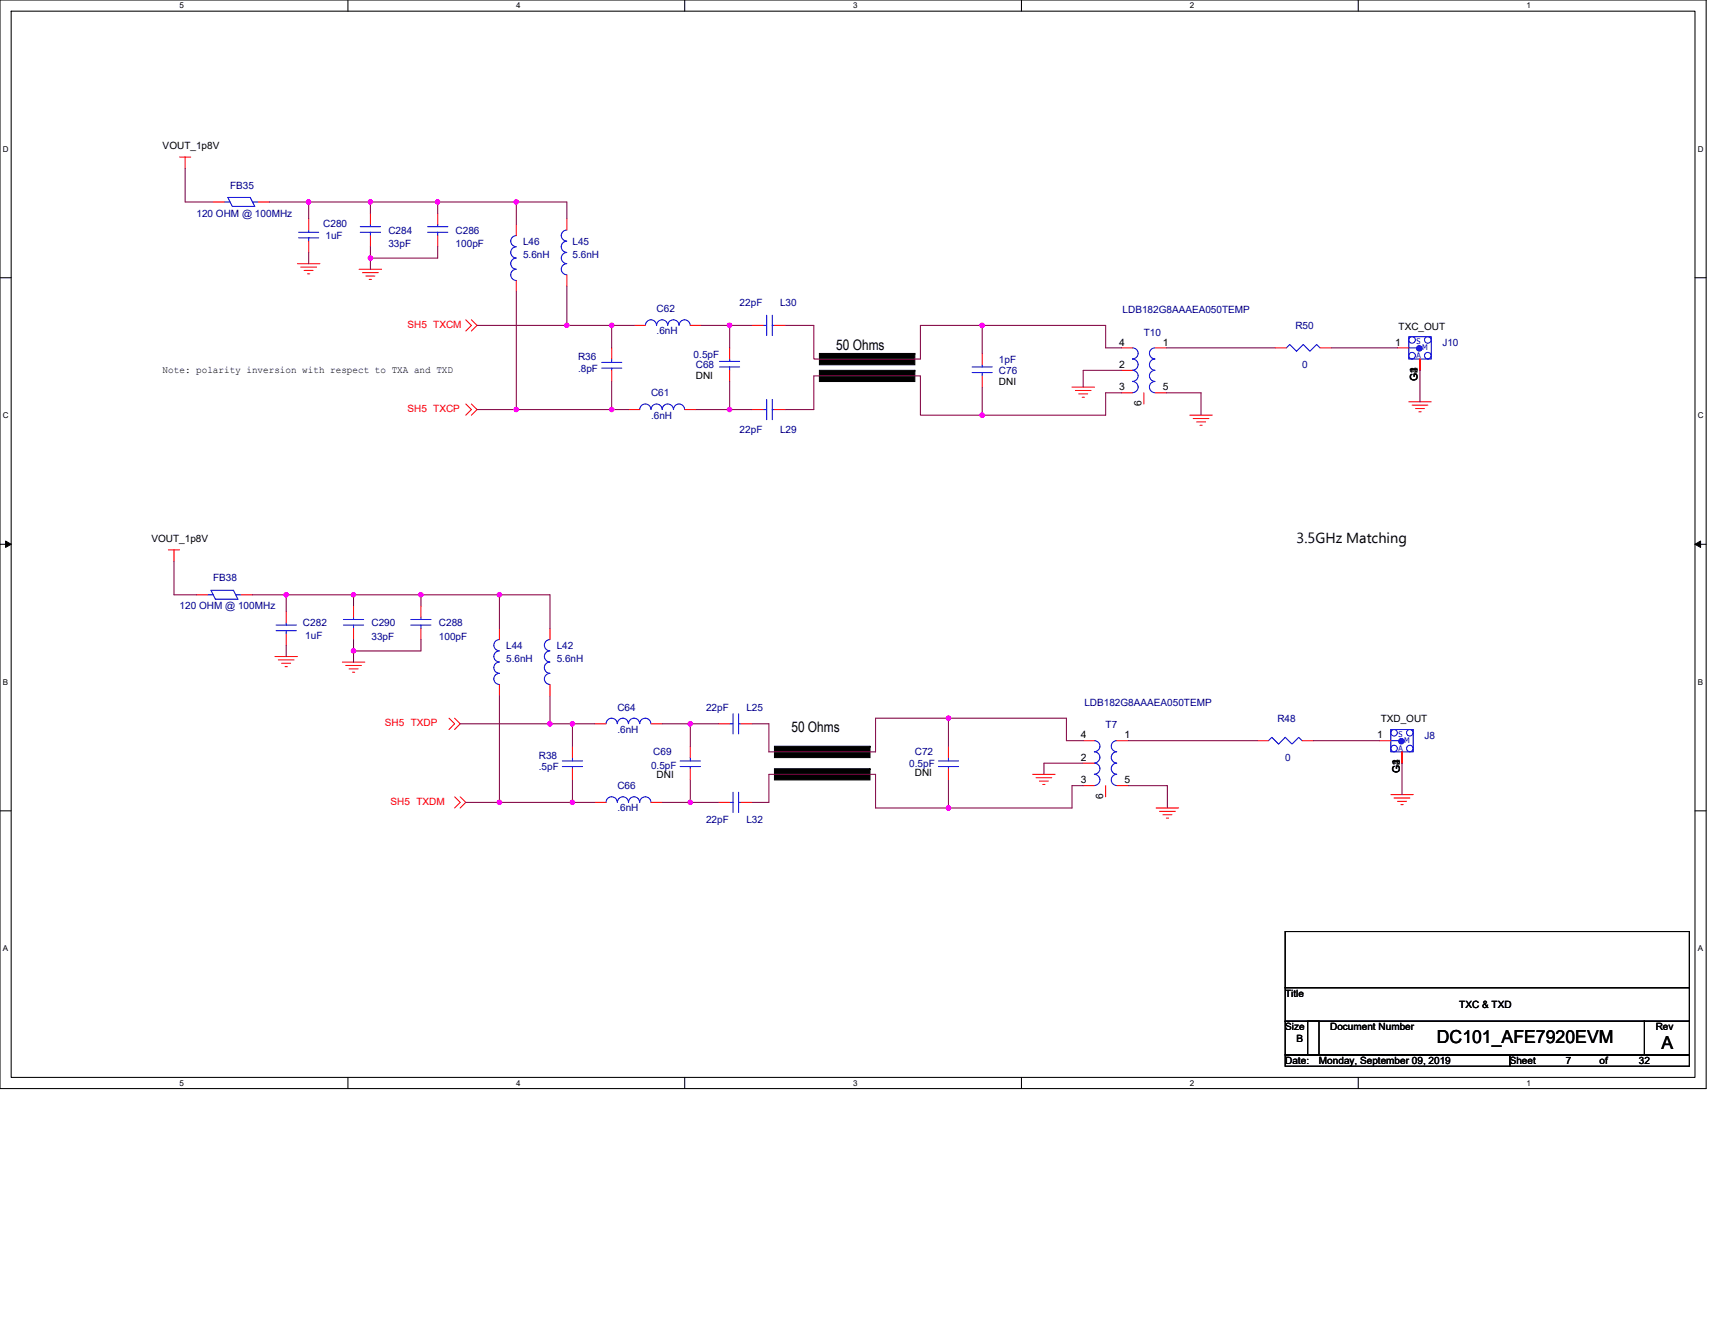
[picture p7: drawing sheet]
<svg xmlns="http://www.w3.org/2000/svg" width="279mm" height="216mm" viewBox="0 0 279 216" stroke-linecap="round" stroke-linejoin="round" font-family="sans-serif">
<path d="M0 0h278v177.4h-278zM1.8 1.8h274.3v173.8h-274.3z" fill="none" stroke="#000" stroke-width=".17"/>
<g fill="#fff">
<path d="M29.3 .2h.7v1.5h-.7z"/>
<path d="M29.3 175.7h.7v1.5h-.7z"/>
</g>
<path d="M56.7 0v1.8M56.7 175.6v1.8" fill="none" stroke="#000" stroke-width=".17"/>
<g fill="#fff">
<path d="M84.1 .2h.7v1.5h-.7z"/>
<path d="M84.1 175.7h.7v1.5h-.7z"/>
</g>
<path d="M111.5 0v1.8M111.5 175.6v1.8" fill="none" stroke="#000" stroke-width=".17"/>
<g fill="#fff">
<path d="M139 .2h.7v1.5h-.7z"/>
<path d="M139 175.7h.7v1.5h-.7z"/>
</g>
<path d="M166.4 0v1.8M166.4 175.6v1.8" fill="none" stroke="#000" stroke-width=".17"/>
<g fill="#fff">
<path d="M193.8 .2h.8v1.5h-.8z"/>
<path d="M193.8 175.7h.8v1.5h-.8z"/>
</g>
<path d="M221.3 0v1.8M221.3 175.6v1.8" fill="none" stroke="#000" stroke-width=".17"/>
<g fill="#fff">
<path d="M248.7 .2h.7v1.5h-.7z"/>
<path d="M248.7 175.7h.7v1.5h-.7z"/>
<path d="M.5 23.5h.9v1.5h-.9z"/>
<path d="M276.6 23.5h1v1.5h-1z"/>
<path d="M.5 67h.9v1.4h-.9z"/>
<path d="M276.6 67h1v1.4h-1z"/>
</g>
<path d="M0 45.3h1.8M276.1 45.3h1.9" fill="none" stroke="#000" stroke-width=".17"/>
<g fill="#fff">
<path d="M.5 110.4h.8v1.5h-.8z"/>
<path d="M276.6 110.4h.9v1.5h-.9z"/>
</g>
<path d="M0 88.7h1.8M276.1 88.7h1.9" fill="none" stroke="#000" stroke-width=".17"/>
<path d="M.9 88.2l.9 .5-.9 .5zM276.1 88.7l1-.5v1z" fill="#000" stroke="#000" stroke-width=".16"/>
<g fill="#fff">
<path d="M.5 153.8h.8v1.5h-.8z"/>
<path d="M276.6 153.8h.9v1.5h-.9z"/>
</g>
<path d="M0 132.1h1.8M276.1 132.1h1.9M209.4 151.8h65.8v9.1h-65.8zM209.4 160.9h65.8v5.5h-65.8zM209.4 166.4h5.5v5.5h-5.5zM209.4 171.9h36.6v1.8h-36.6zM213 166.4h54.9v5.5h-54.9zM246 171.9h29.2v1.8h-29.2zM267.9 166.4h7.3v5.5h-7.3z" fill="none" stroke="#000" stroke-width=".17"/>
<g fill="#000" stroke="#000" stroke-width=".17">
<path d="M133.5 57.6v1.8h15.5v-1.8z" fill-rule="evenodd"/>
<path d="M133.5 60.3v1.9h15.5v-1.9z" fill-rule="evenodd"/>
<path d="M126.2 125.3v1.8h15.5v-1.8z" fill-rule="evenodd"/>
<path d="M126.2 121.6v1.8h15.5v-1.8z" fill-rule="evenodd"/>
</g>
<g fill="none" stroke="#f00" stroke-width=".17">
<path d="M29.3 25.6h1.8M30.2 25.6v1.8M34.7 32.9h1.9M42.1 32.9h1.8M50.3 35.6v1.9M50.3 39.3v1.8M60.3 34.7v1.9M60.3 38.4v1.8M71.3 34.7v1.9M71.3 38.4v1.8M84.1 36.6v1.8M92.4 35.6v1.9"/>
<path d="M48.5 43h3.6M49 43.5h2.6M49.6 44.1h1.4M50.1 44.6h.4M58.5 43.9h3.7M59.1 44.4h2.5M59.6 45h1.5M60.2 45.5h.3M75.9 52.1l.9 .9-.9 .9M76.8 52.1l.9 .9-.9 .9M84.1 45.7v1.8M92.4 44.8v1.8"/>
<path d="M99.7 56.7v1.8M103.3 53h1.9M112.5 53h1.8M118.9 56.7v1.8M122.5 53h1.9M126.2 53h1.8M160 57.6v1.8M182.7 56.7h1.8M188.2 56.7h1.8M207.8 56.7h1.8M215.1 56.7h1.8M227.7 56.7h1.8"/>
<path d="M231.3 58.5v1.8M75.9 65.8l.9 .9-.9 .9M76.8 65.8l.9 .9-.9 .9M99.7 60.3v1.9M102.4 66.7h1.8M111.5 66.7h1.9M118.9 60.3v1.9M122.5 66.7h1.9M126.2 66.7h1.8M160 61.3v1.8M174.6 63.1h3.7M175.2 63.6h2.6"/>
<path d="M175.7 64.2h1.5M176.3 64.7h.4M182.7 64h1.8M182.7 60.3h1.8M186.4 64v1.8M188.2 64h1.8M193.8 67.6h3.7M194.4 68.2h2.6M194.9 68.7h1.5M195.5 69.3h.4M229.5 65.5h3.7M230.1 66h2.5"/>
<path d="M230.6 66.6h1.5M231.2 67.1h.3M27.4 89.6h1.9M28.3 89.6v1.8M32 96.9h1.8M39.3 96.9h1.8M46.6 99.7v1.8M57.6 98.7v1.9M68.6 98.7v1.9M44.8 107h3.7M45.3 107.5h2.6M45.9 108.1h1.4"/>
<path d="M46.4 108.6h.4M46.6 103.3v1.9M55.8 107.9h3.6M56.3 108.4h2.6M56.9 109h1.4M57.4 109.5h.4M57.6 102.4v1.8M68.6 102.4v1.8M73.2 117l.9 .9-.9 1M74.1 117l.9 .9-.9 1M81.4 111.5v1.9M81.4 102.4v1.8"/>
<path d="M89.6 111.5v1.9M89.6 102.4v1.8M96.9 117.9h1.8M106.1 117.9h1.8M117 117.9h1.9M120.7 117.9h1.8M74.1 129.8l.9 .9-.9 1M75 129.8l.9 .9-.9 1M93.3 125.3v1.8M93.3 121.6v1.8M96.9 130.7h1.8M106.1 130.7h1.8"/>
<path d="M112.5 125.3v1.8M112.5 121.6v1.8M117 130.7h1.9M120.7 130.7h1.8M154.5 125.3v1.8M154.5 121.6v1.8M168.2 126.2h3.7M168.8 126.7h2.5M169.3 127.3h1.5M169.9 127.8h.3M176.5 120.7h1.8M176.5 128h1.8"/>
<path d="M176.5 124.4h1.8M180.1 128v1.8M181.9 120.7h1.9M181.9 128h1.9M188.4 131.7h3.6M188.9 132.2h2.6M189.5 132.8h1.4M190 133.3h.4M204.8 120.7h1.9M212.1 120.7h1.9M224.7 120.7h1.9M226.6 129.5h3.6"/>
<path d="M227.1 130h2.6M227.7 130.6h1.5M228.2 131.1h.4M228.4 122.5v1.9"/>
</g>
<g fill="none" stroke="#00f" stroke-width=".17">
<path d="M36.6 32.9h.9M37.1 32.2h3.7l.7 1.4h-3.7zM41.1 32.9h1M48.6 38.8h3.3M48.6 37.8h3.3M50.3 37.5v.3M50.3 38.8v.5M58.7 37.8h3.3M58.7 36.9h3.3M60.3 36.6v.3M60.3 37.8v.6M69.7 37.8h3.3"/>
<path d="M69.7 36.9h3.3M71.3 36.6v.3M71.3 37.8v.6M84.1 38.4a.91 .91 0 0 0-.9 .9 .91 .91 0 0 0 .9 .9 .91 .91 0 0 0-.9 .9 .91 .91 0 0 0 .9 .9M92.3 37.5a.91 .91 0 0 0-.9 .9 .91 .91 0 0 0 .9 .9 .92 .92 0 0 0-.9 .9 .92 .92 0 0 0 .9 .9 .9 .9 0 0 0-.9 .9 .9 .9 0 0 0 .9 .9M84.1 42.1a.91 .91 0 0 0-.9 .9 .91 .91 0 0 0 .9 .9 .91 .91 0 0 0-.9 .9 .91 .91 0 0 0 .9 .9M92.3 43a.9 .9 0 0 0-.9 .9 .9 .9 0 0 0 .9 .9M98 59.1h3.3M98 60h3.3M99.7 60v.3M99.7 58.5v.6M105.2 53a.9 .9 0 0 1 .9-.9 .9 .9 0 0 1 .9 .9"/>
<path d="M107 53a.9 .9 0 0 1 .9-.9 .9 .9 0 0 1 .9 .9 .92 .92 0 0 1 .9-.9 .92 .92 0 0 1 .9 .9 .91 .91 0 0 1 .9-.9 .91 .91 0 0 1 .9 .9M117.2 59.8h3.3M117.2 58.9h3.3M118.9 58.5v.4M118.9 59.8v.5M124.4 53h.5M124.9 51.4v3.3M125.8 51.4v3.3M125.8 53h.4M158.4 59.8h3.2M160 59.4v.4M184.5 56.7a.9 .9 0 0 1 .9 .9 .9 .9 0 0 1-.9 .9 .92 .92 0 0 1 .9 .9 .92 .92 0 0 1-.9 .9"/>
<path d="M188.2 56.7a.9 .9 0 0 0-.9 .9 .9 .9 0 0 0 .9 .9 .92 .92 0 0 0-.9 .9 .92 .92 0 0 0 .9 .9M209.6 56.7l.5-.6 1.1 1.1 1.1-1.1 1.1 1.1 1.1-1.1 .6 .6M229.5 56.7h1.3M229.5 54.9h3.7v3.6h-3.7zM104.2 66.7a.91 .91 0 0 1 .9-.9 .91 .91 0 0 1 .9 .9 .91 .91 0 0 1 1-.9 .91 .91 0 0 1 .9 .9M107.9 66.7a.91 .91 0 0 1 .9-.9 .91 .91 0 0 1 .9 .9 .91 .91 0 0 1 .9-.9 .91 .91 0 0 1 .9 .9M124.4 66.7h.5M124.9 65.1v3.3M125.8 65.1v3.3M125.8 66.7h.4M158.4 60.7h3.2M160 60.7v.6"/>
<path d="M184.5 60.3a.9 .9 0 0 1 .9 .9 .9 .9 0 0 1-.9 .9 .92 .92 0 0 1 .9 1 .92 .92 0 0 1-.9 .9M188.2 60.3a.9 .9 0 0 0-.9 .9 .9 .9 0 0 0 .9 .9 .92 .92 0 0 0-.9 1 .92 .92 0 0 0 .9 .9M33.8 96.9h.9M34.4 96.2h3.6l.8 1.4h-3.7zM38.4 96.9h.9M45 102.8h3.3M45 101.9h3.3M46.6 101.5v.4M46.6 102.8v.5M55.9 101.9h3.3M55.9 100.9h3.3M57.6 100.6v.3"/>
<path d="M57.6 101.9v.5M66.9 101.9h3.3M66.9 100.9h3.3M68.6 100.6v.3M68.6 101.9v.5M81.3 107.9a.92 .92 0 0 0-.8 .9 .92 .92 0 0 0 .8 .9 .9 .9 0 0 0-.8 .9 .9 .9 0 0 0 .8 .9M81.3 104.2a.92 .92 0 0 0-.8 .9 .92 .92 0 0 0 .8 1 .9 .9 0 0 0-.8 .9 .9 .9 0 0 0 .8 .9M89.6 107.9a.92 .92 0 0 0-.9 .9 .92 .92 0 0 0 .9 .9 .9 .9 0 0 0-.9 .9 .9 .9 0 0 0 .9 .9M89.6 104.2a.92 .92 0 0 0-.9 .9 .92 .92 0 0 0 .9 1 .9 .9 0 0 0-.9 .9 .9 .9 0 0 0 .9 .9M100.6 117.9a.91 .91 0 0 0-.9-.9 .91 .91 0 0 0-1 .9M104.2 117.9a.91 .91 0 0 0-.9-.9 .91 .91 0 0 0-.9 .9 .9 .9 0 0 0-.9-.9 .9 .9 0 0 0-.9 .9M106 117.9a.91 .91 0 0 0-.9-.9 .91 .91 0 0 0-.9 .9"/>
<path d="M118.9 117.9h.5M119.4 116.3v3.3M120.3 116.3v3.3M120.3 117.9h.4M226.6 118.9h3.6v3.6h-3.6zM91.6 124h3.3M91.6 124.9h3.3M93.3 124.9v.4M93.3 123.4v.6M100.6 130.7a.91 .91 0 0 0-.9-.9 .91 .91 0 0 0-1 .9M104.2 130.7a.91 .91 0 0 0-.9-.9 .91 .91 0 0 0-.9 .9 .9 .9 0 0 0-.9-.9 .9 .9 0 0 0-.9 .9M106 130.7a.91 .91 0 0 0-.9-.9 .91 .91 0 0 0-.9 .9"/>
<path d="M110.8 124h3.3M110.8 124.9h3.3M112.5 124.9v.4M112.5 123.4v.6M118.9 130.7h.5M119.4 129.1v3.3M120.3 129.1v3.3M120.3 130.7h.4M152.9 124h3.3M152.9 124.9h3.3M154.5 124.9v.4M154.5 123.4v.6"/>
<path d="M178.3 120.7a.9 .9 0 0 1 .9 .9 .9 .9 0 0 1-.9 .9M178.3 122.5a.91 .91 0 0 1 .9 .9 .91 .91 0 0 1-.9 .9 .91 .91 0 0 1 .9 .9 .91 .91 0 0 1-.9 1M178.3 126.2a.91 .91 0 0 1 .9 .9 .91 .91 0 0 1-.9 .9M181.9 120.7a.9 .9 0 0 0-.9 .9 .9 .9 0 0 0 .9 .9M181.9 122.5a.91 .91 0 0 0-.9 .9 .91 .91 0 0 0 .9 .9 .91 .91 0 0 0-.9 .9 .91 .91 0 0 0 .9 1M181.9 126.2a.91 .91 0 0 0-.9 .9 .91 .91 0 0 0 .9 .9M206.7 120.7l.5-.6 1.1 1.1 1.1-1.1 1.1 1.1 1.1-1.1 .5 .6M226.6 120.7h1.3"/>
<circle cx="230.1" cy="55.4" r=".54"/>
<circle cx="230.1" cy="58" r=".54"/>
<circle cx="232.6" cy="58" r=".54"/>
<circle cx="232.6" cy="55.4" r=".54"/>
<circle cx="227.1" cy="119.4" r=".53"/>
<circle cx="229.7" cy="119.4" r=".53"/>
<circle cx="227.1" cy="122" r=".53"/>
<circle cx="229.7" cy="122" r=".53"/>
</g>
<g fill="#00f" stroke="#00f" stroke-width=".17">
<circle cx="228.3" cy="120.8" r=".45"/>
<circle cx="231.2" cy="56.8" r=".45"/>
</g>
<g fill="none" stroke="#800040" stroke-width=".17">
<path d="M30.2 27.4v5.5h4.5M43.9 32.9h6.4M50.3 32.9h10M50.3 32.9v2.7M60.3 32.9v1.8M60.3 32.9h11M71.3 32.9v1.8M71.3 32.9h12.8M84.1 32.9h8.3v2.7M84.1 32.9v3.7M50.3 41.1v1.9M60.3 40.2v1.9"/>
<path d="M60.3 42.1v1.8M71.3 40.2v1.9h-11M77.7 53h14.7M84.1 47.5v19.2M92.4 53h7.3M92.4 46.6v6.4M99.7 53v3.7M99.7 53h3.6M114.3 53h4.6M118.9 53v3.7M118.9 53h3.6M128 53h4.6v5.5h17.3v-5.5h10.1"/>
<path d="M160 53v4.6M160 53h20.1v3.7h2.6M190 56.7h17.8M216.9 56.7h10.8M77.7 66.7h6.4M84.1 66.7h15.6M99.7 62.2v4.5M99.7 66.7h2.7M113.4 66.7h5.5M118.9 62.2v4.5M118.9 66.7h3.6M128 66.7h4.6v-5.4h17.3v6.3h10.1"/>
<path d="M160 63.1v4.5M182.7 64h-2.6v3.6h-20.1M182.7 60.3h-6.2v2.8M190 64h5.7v3.6M231.3 60.3v5.2M28.3 91.4v5.5h3.7M41.1 96.9h5.5M46.6 96.9v2.8M46.6 96.9h11M57.6 96.9v1.8M57.6 96.9h11M68.6 96.9v1.8"/>
<path d="M68.6 96.9h12.8M81.4 96.9h8.2v5.5M81.4 96.9v5.5M46.6 105.2v1.8M57.6 104.2v1.9M57.6 106.1v1.8M68.6 104.2v1.9h-11M75 117.9h14.6M81.4 113.4v17.3M89.6 117.9h3.7M89.6 113.4v4.5M93.3 117.9h3.6"/>
<path d="M93.3 117.9v3.7M107.9 117.9h4.6M112.5 117.9h4.5M112.5 117.9v3.7M154.5 117h-11.9v5.5h-17.3v-4.6h-2.8M154.5 117v4.6M154.5 117h19.2v3.7h2.8M75.9 130.7h5.5M81.4 130.7h11.9M93.3 127.1v3.6M93.3 130.7h3.6M107.9 130.7h4.6"/>
<path d="M112.5 130.7h4.5M112.5 127.1v3.6M122.5 130.7h2.8v-4.5h17.3v5.5h11.9M154.5 127.1v4.6M176.5 128h-1.9v3.7h-20.1M176.5 124.4h-6.4v1.8M183.8 120.7h21M183.8 128h6.4v3.7M214 120.7h10.7M228.4 124.4v5.1"/>
</g>
<g fill="#f0f" stroke="#f0f" stroke-width=".17">
<circle cx="84.1" cy="32.9" r=".35"/>
<circle cx="50.3" cy="32.9" r=".36"/>
<circle cx="71.3" cy="32.9" r=".35"/>
<circle cx="60.3" cy="32.9" r=".35"/>
<circle cx="60.3" cy="42" r=".35"/>
<circle cx="84.1" cy="66.7" r=".35"/>
<circle cx="160" cy="67.6" r=".36"/>
<circle cx="99.7" cy="53" r=".36"/>
<circle cx="92.3" cy="53" r=".35"/>
<circle cx="81.4" cy="96.9" r=".36"/>
<circle cx="68.6" cy="96.9" r=".36"/>
<circle cx="57.6" cy="96.9" r=".35"/>
<circle cx="46.6" cy="96.9" r=".35"/>
<circle cx="57.6" cy="106.1" r=".35"/>
<circle cx="154.5" cy="131.7" r=".36"/>
<circle cx="112.4" cy="117.9" r=".36"/>
<circle cx="154.5" cy="117" r=".36"/>
<circle cx="93.2" cy="117.9" r=".36"/>
<circle cx="118.9" cy="66.7" r=".36"/>
<circle cx="112.4" cy="130.7" r=".35"/>
<circle cx="93.2" cy="130.7" r=".35"/>
<circle cx="81.4" cy="130.7" r=".36"/>
<circle cx="89.6" cy="117.9" r=".36"/>
<circle cx="118.9" cy="53" r=".36"/>
<circle cx="99.7" cy="66.7" r=".36"/>
<circle cx="160" cy="53" r=".36"/>
</g>
<g font-size="2.9">
<text x="234.1" y="169.9">DC101_AFE7920EVM</text>
<text x="270.7" y="170.9">A</text>
</g>
<g font-size="2.4">
<text x="136.2" y="57.1">50 Ohms</text>
<text x="211.2" y="88.5">3.5GHz Matching</text>
<text x="128.9" y="119.3">50 Ohms</text>
</g>
<g font-size="1.7">
<text x="182.3" y="56.3">4</text>
<text x="182.3" y="60">2</text>
<text x="189.4" y="56.3">1</text>
<text x="227.3" y="56.3">1</text>
<text x="182.3" y="63.6">3</text>
<text x="189.4" y="63.6">5</text>
<text x="230.9" y="62" transform="rotate(-90 230.9 62)">G1</text>
<text x="230.9" y="60.7" transform="rotate(-90 230.9 60.7)">2</text>
<text x="230.9" y="60.7" transform="rotate(-90 230.9 60.7)">3</text>
<text x="230.9" y="60.7" transform="rotate(-90 230.9 60.7)">4</text>
<text x="186" y="66.2" transform="rotate(-90 186 66.2)">6</text>
<text x="176.1" y="120.3">4</text>
<text x="176.1" y="124">2</text>
<text x="183.2" y="120.3">1</text>
<text x="224.4" y="120.3">1</text>
<text x="228" y="124.7" transform="rotate(-90 228 124.7)">2</text>
<text x="228" y="124.7" transform="rotate(-90 228 124.7)">3</text>
<text x="228" y="124.7" transform="rotate(-90 228 124.7)">4</text>
<text x="176.1" y="127.6">3</text>
<text x="179.7" y="130.2" transform="rotate(-90 179.7 130.2)">6</text>
<text x="183.2" y="127.6">5</text>
<text x="228" y="126" transform="rotate(-90 228 126)">G1</text>
</g>
<g font-size="1.6">
<text x="26.5" y="24.3">VOUT_1p8V</text>
<text x="227.9" y="53.8">TXC_OUT</text>
<text x="26.5" y="60.7">Note: polarity inversion with respect to TXA and TXD</text>
<text x="113.4" y="61.8">DNI</text>
<text x="162.8" y="62.7">DNI</text>
<text x="24.7" y="88.3">VOUT_1p8V</text>
<text x="224.9" y="117.6">TXD_OUT</text>
<text x="107" y="126.7">DNI</text>
<text x="149" y="126.4">DNI</text>
<text x="209.4" y="162.4">Title</text>
<text x="209.4" y="167.9">Size</text>
<text x="216.7" y="167.9">Document Number</text>
<text x="237.7" y="164.2">TXC &amp; TXD</text>
<text x="269.7" y="167.9">Rev</text>
<text x="209.4" y="173.4">Date:</text>
<text x="211.2" y="169.7">B</text>
<text x="214.9" y="173.4">Monday, September 09, 2019</text>
<text x="246" y="173.4">Sheet</text>
<text x="255.1" y="173.4">7</text>
<text x="260.6" y="173.4">of</text>
<text x="267" y="173.4">32</text>
</g>
<g font-size="1.6" fill="#000080">
<text x="32" y="35.3">120 OHM @ 100MHz</text>
<text x="37.5" y="30.7">FB35</text>
<text x="52.7" y="37">C280</text>
<text x="53" y="39">1uF</text>
<text x="63.3" y="38.1">C284</text>
<text x="63.3" y="40.2">33pF</text>
<text x="74.2" y="38.1">C286</text>
<text x="74.2" y="40.2">100pF</text>
<text x="85.2" y="39.9">L46</text>
<text x="93.3" y="39.9">L45</text>
<text x="85.2" y="42.1">5.6nH</text>
<text x="93.3" y="42.1">5.6nH</text>
<text x="107" y="50.8">C62</text>
<text x="120.5" y="49.9">22pF</text>
<text x="127.1" y="49.9">L30</text>
<text x="182.9" y="51">LDB182G8AAAEA050TEMP</text>
<text x="211" y="53.6">R50</text>
<text x="94.2" y="58.7">R36</text>
<text x="107" y="54.5">.6nH</text>
<text x="113" y="58.4">0.5pF</text>
<text x="113.4" y="60">C68</text>
<text x="162.8" y="59.1">1pF</text>
<text x="186.4" y="54.7">T10</text>
<text x="212.1" y="60">0</text>
<text x="235" y="56.3">J10</text>
<text x="94.2" y="60.5">.8pF</text>
<text x="106.1" y="64.6">C61</text>
<text x="162.8" y="60.9">C76</text>
<text x="106.1" y="68.2">.6nH</text>
<text x="120.5" y="70.6">22pF</text>
<text x="127.1" y="70.6">L29</text>
<text x="34.7" y="94.7">FB38</text>
<text x="29.3" y="99.3">120 OHM @ 100MHz</text>
<text x="49.4" y="102.1">C282</text>
<text x="49.7" y="104.1">1uF</text>
<text x="60.5" y="102.1">C290</text>
<text x="60.5" y="104.2">33pF</text>
<text x="71.5" y="102.1">C288</text>
<text x="71.5" y="104.2">100pF</text>
<text x="82.5" y="105.7">L44</text>
<text x="82.5" y="107.9">5.6nH</text>
<text x="90.7" y="105.7">L42</text>
<text x="90.7" y="107.9">5.6nH</text>
<text x="100.6" y="115.8">C64</text>
<text x="100.6" y="119.4">.6nH</text>
<text x="115" y="115.8">22pF</text>
<text x="121.6" y="115.8">L25</text>
<text x="176.7" y="115">LDB182G8AAAEA050TEMP</text>
<text x="180.1" y="118.7">T7</text>
<text x="208.1" y="117.6">R48</text>
<text x="87.8" y="123.6">R38</text>
<text x="87.8" y="125.5">.5pF</text>
<text x="106.1" y="125.3">0.5pF</text>
<text x="106.4" y="123.1">C69</text>
<text x="148.1" y="124.9">0.5pF</text>
<text x="149" y="123.1">C72</text>
<text x="209.4" y="124">0</text>
<text x="232.1" y="120.4">J8</text>
<text x="100.6" y="128.6">C66</text>
<text x="100.6" y="132.2">.6nH</text>
<text x="115" y="134.1">22pF</text>
<text x="121.6" y="134.1">L32</text>
</g>
<g font-size="1.6" fill="#f00">
<text x="66.4" y="53.4">SH5 TXCM</text>
<text x="66.4" y="67.1">SH5 TXCP</text>
<text x="62.7" y="118.3">SH5 TXDP</text>
<text x="63.6" y="131.1">SH5 TXDM</text>
</g>
<g font-size="1.3">
<text x="29.3" y="1.4">5</text>
<text x="84.1" y="1.4">4</text>
<text x="139" y="1.4">3</text>
<text x="193.8" y="1.4">2</text>
<text x="248.7" y="1.4">1</text>
<text x=".5" y="24.7">D</text>
<text x="276.6" y="24.7">D</text>
<text x=".5" y="68.2">C</text>
<text x="276.6" y="68.2">C</text>
<text x=".5" y="111.6">B</text>
<text x="276.6" y="111.6">B</text>
<text x=".5" y="155">A</text>
<text x="276.6" y="155">A</text>
<text x="29.3" y="176.9">5</text>
<text x="84.1" y="176.9">4</text>
<text x="139" y="176.9">3</text>
<text x="193.8" y="176.9">2</text>
<text x="248.7" y="176.9">1</text>
</g>
<g font-size="1.3" fill="#00f">
<text x="230.8" y="56.1">S</text>
<text x="230.8" y="58.3">A</text>
<text x="231.7" y="57">M</text>
<text x="227.9" y="120.1">S</text>
<text x="227.9" y="122.3">A</text>
<text x="228.8" y="121.1">M</text>
</g>
</svg>
